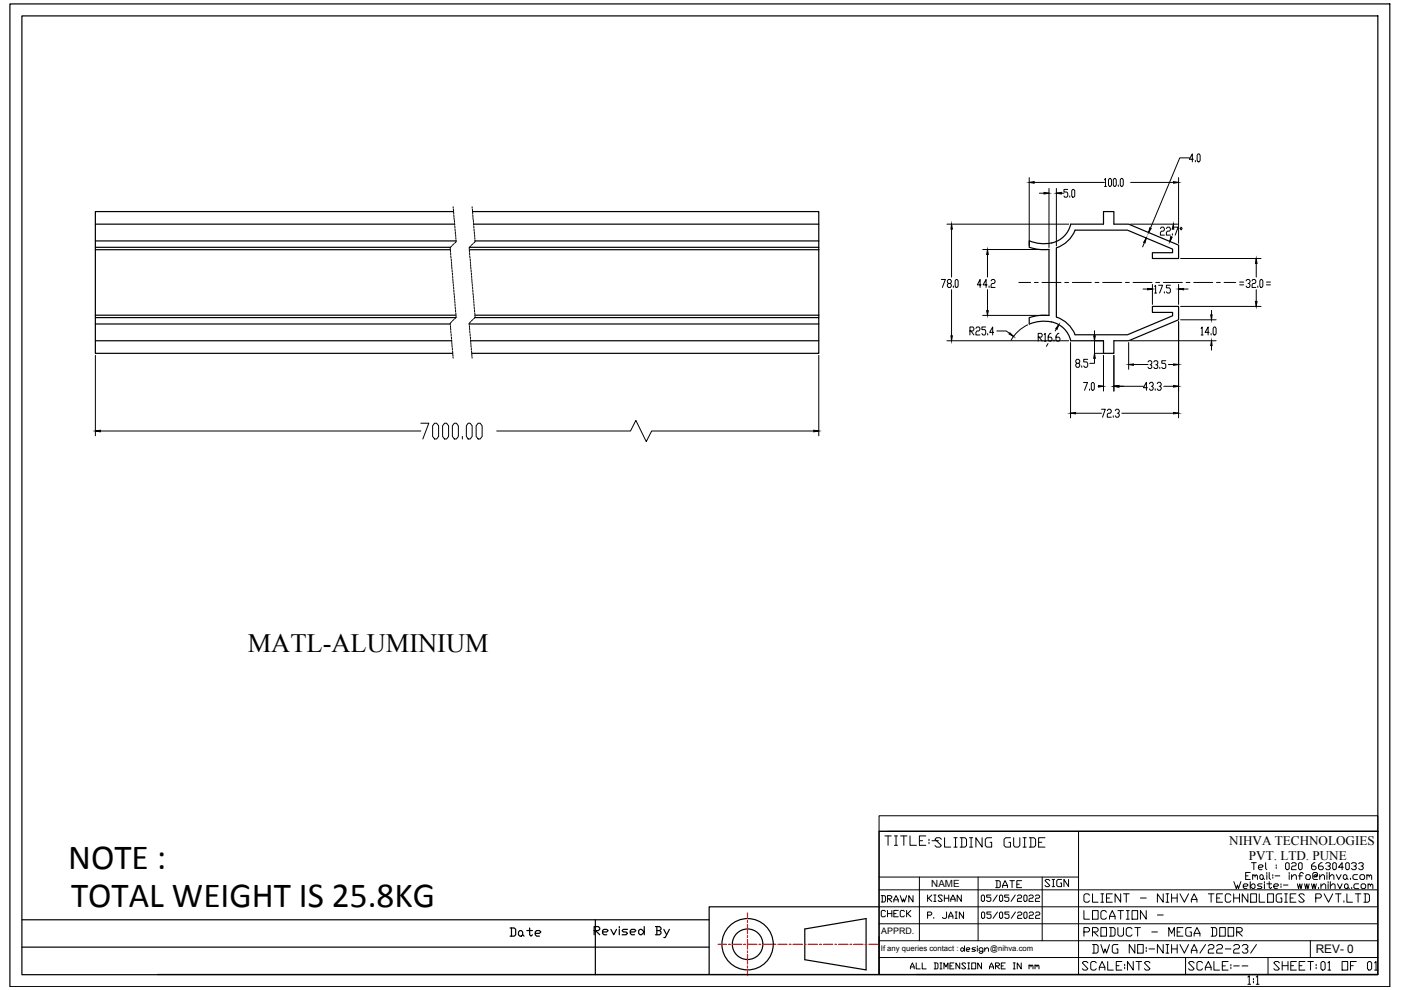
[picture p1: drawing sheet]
<svg xmlns="http://www.w3.org/2000/svg" width="297mm" height="210mm" viewBox="0 0 297 210" stroke-linecap="round" stroke-linejoin="round" font-family="sans-serif">
<!-- layer: 0 -->
<g fill="none" stroke="#000" stroke-width=".25">
<path d="M2.1 .8h292.6v208.4h-292.6zM4.6 3.4h287.5v203.3h-287.5zM20.2 52.9h75.3M20.2 52.9v13.9M95.5 52.4h-75.3v.5M96.2 44.9h-76v2.6M96.4 47.5h-76.2v3.6M96.7 51.1h-76.5v1.3M99.5 52.4h74.1v.5M99.5 52.9h74.1M100.2 44.9h73.4v2.6M100.4 47.5h73.2v3.6"/>
<path d="M100.7 51.1h72.9v1.3M173.6 52.9v14.4M218.2 51.1v1.3M218.3 52.4l1.7 .5h2.4v14h-2.4l-1.7 .5M224 52.6v14.7M227 47.5h7v-2.6h2.2v2.6h3.1l10.6 4.5v2.8h-5.6v-1.2h4.3v-.8l-9.6-4h-11.1a6.3 6.3 0 0 1-3.9 3.7M227 47.5a5.6 5.6 0 0 1-6.8 4.1l-1.9-.5M20.2 66.8v1.9h75.2M20.2 68.7v3.5h75.5M20.2 72.2v2.7h75.8M20.2 66.8h76.5M20.2 67.3h76.4"/>
<path d="M100.7 67.3h72.9v1.4h-74.1M100.7 66.8h72.9M173.6 68.7v3.5h-73.8M173.6 72.2v2.7h-73.6M218.2 67.3v1.4M218.3 68.7a6.7 6.7 0 0 1 7.8 1.5l.7 1.3 .2 .7M224 67.2a6.3 6.3 0 0 1 3.9 3.8h11.1l9.6-4v-.8h-4.3v-1.2h5.6v2.8l-10.6 4.4h-3.1v2.7h-2.2v-2.7h-7M186.4 176.3h105.7v30.3h-105.7zM4.6 195h145.8M126 197.3h.9l.3-.3v-.2l-.3-.3h-.9v1.7M126.2 195v11.7M126.3 197.3l.9 .9"/>
<path d="M127.7 197.6h.9l.3-.3-.3-.3h-.6l-.3 .3v.6l.3 .3h.6M129.5 197l.6 1.2 .6-1.2M131.3 196.5v.3M131.3 197v1.2M133 197h-.8l-.3 .3 .3 .3h.5l.3 .3-.3 .3h-.8M133.6 197.6h.9l.3-.3-.3-.3h-.6l-.3 .3v.6l.3 .3h.6M135.4 197.3l.3-.3h.3l.6 .6-.6 .6h-.3l-.3-.3zM136.6 196.5v1.7M139 196.5h.9l.3 .3v.2l-.3 .3M139.3 197.3h.6l.3 .3v.3l-.3 .3h-.9M139.3 196.5v1.7M140.7 197l.6 1.2"/>
<path d="M141.9 197l-.9 1.8h-.3M170.6 197l13-2.2v10.8l-13-2.1zM186.4 192.3h-36v14.3h-117M4.6 200.8h145.8M150.4 206.6h36M194.3 206.6h97.8"/>
<circle cx="158.5" cy="200.2" r="5.4"/>
<circle cx="158.5" cy="200.2" r="3.2"/>
</g>
<g fill="#000" stroke="#000" stroke-width=".21">
<path d="M218.2 38.7l1.1-.2v.3zM248.8 38.5l1.1 .2-1.1 .1zM201.7 47.5l.2 1.1h-.3zM209.4 52.9l.1 1.1h-.3zM221.3 40.8l1.1 .2-1.1 .1zM224 41l1-.2v.3zM243 50.5l-.2 1-.3-.1zM243.8 48.3l.3 .1-.6 .9zM248.2 50.2l.3 .1-.5 .9zM248.8 47.5l.1 1.1h-.4zM266.3 54.8l.2 1.1h-.3zM201.6 71.2h.3l-.2 1z"/>
<path d="M209.2 65.9h.3l-.1 1zM214.1 70.6l.8 .7-1-.5zM224.5 68.9l-.4 .9-.3-.1zM231.9 71.2h.3l-.1 1zM232.1 74.9l.1 1.1h-.3zM239.3 77.3l1-.1v.3zM243.3 61.2l1 .1-1 .2zM248.8 77.2l1.1 .1-1.1 .2zM249.9 61.3l1-.1v.3zM256.7 66.7h.3l-.1 1.1zM256.9 72.2l.1 1.1h-.3zM266.2 63.9h.3l-.2 1.1z"/>
<path d="M20.2 91.4l1.1-.2v.4zM172.5 91.2l1.1 .2-1.1 .2zM227 87.6l1-.2v.3zM232.9 81.7l1.1 .2-1.1 .2zM236.2 81.9l1-.2v.4zM248.8 81.7l1.1 .2-1.1 .2zM248.8 87.4l1.1 .2-1.1 .1z"/>
</g>
<g fill="none" stroke="#000" stroke-width=".21">
<path d="M218.2 37.7v14.4M218.2 38.7h16M222.4 39.9v12.6M224 39.9v12.2M234.2 38.1l.2-.3v1.7M234.2 39.5h.4M235.2 37.8h.2l.3 .3v1.1l-.3 .3h-.2l-.2-.3v-1.1zM236.2 37.8h.3l.2 .3v1.1l-.2 .3h-.3l-.2-.3v-1.1zM237.1 39.2v.3M237.7 37.8h.2l.3 .3v1.1l-.3 .3h-.2l-.2-.3v-1.1zM239.7 38.7h10.2M249.9 37.7v13.9"/>
<path d="M252.2 33.5h-2.1l-6.6 15.8M253 33.8h-.8l.6-1.2v1.7M253.4 34v.3M254 32.6h.2l.3 .3v1.1l-.3 .3h-.2l-.2-.3v-1.1zM95.5 53.1v.4M95.5 53.7l.1 .4M95.6 54.3v.4M95.7 54.9v.4M95.7 55.5v.4M95.7 56.1l.1 .4M95.8 52.1l-.4 .4 .1 .4M95.8 56.7v.4"/>
<path d="M95.9 57.3v.4M95.9 57.9l.1 .4M96 58.5v.4M96 59.1v.4M96 59.7l.1 .4M96.1 43.8v.3M96.1 44.4l.1 .3M96.2 44.9v.4M96.2 45.5l.1 .5M96.2 51.7l-.3 .3M96.3 46.1v.5M96.3 46.7l.1 .4"/>
<path d="M96.4 47.4v.3M96.4 47.9l.1 .4M96.5 48.5v.5M96.5 49.1v.5M96.6 49.7v.5M96.6 50.4l.1 .3M96.7 51v.3l-.3 .3M99.5 53.1l.1 .4M99.6 53.7v.4M99.6 54.3v.4M99.7 54.9v.4M99.7 55.5l.1 .4"/>
<path d="M99.8 56.1v.4M99.8 52.1l-.3 .4v.4M99.8 56.7l.1 .4M99.9 57.3v.4M99.9 57.9l.1 .4M100 58.5v.4M100 59.1l.1 .4M100.1 59.7v.4M100.1 43.8v.3M100.1 44.4l.1 .3M100.2 44.9v.4M100.2 45.5l.1 .5"/>
<path d="M100.2 51.7l-.3 .3M100.3 46.1v.5M100.4 46.7v.4M100.4 47.4v.3M100.4 47.9l.1 .4M100.5 48.5v.5M100.6 49.1v.5M100.6 49.7l.1 .5M100.7 50.4v.3M100.7 51v.3l-.3 .3M199.6 59.3h.8l-.6 1.6M200.8 47.5h25.8"/>
<path d="M201.7 47.5v11.2M202.7 59.3h.2l.2 .2v1.1l-.2 .3h-.2l-.2-.3v-1.1zM208.4 52.9h13.6M209.4 52.9v5.8M210.1 59.5l.2-.2h.5l.2 .2-.2 .6h-.5l-.2 .3v.5h.9M216 59.9h2.5M219.3 59.9h.8M220.4 41h2M220.9 59.9h4M224 41h1.6M225.7 59.9h.9M226.4 40.2h-.8v.5h.6l.2 .3v.6l-.2 .2h-.5l-.1-.2"/>
<path d="M226.8 41.6v.2M227.4 59.9h4M227.4 40.2h.3l.2 .2v1.2l-.2 .2h-.3l-.2-.2v-1.2zM232.2 59.9h.8M233.8 59.9h4M238.6 59.9h.8M239.7 47.5h10.1M240.2 59.9h4M243 50.5l-.7 1.9M245.1 59.9h.8M246 48.5l.2-.3h.5l.2 .3v.3l-.2 .2h-.5l-.2 .3v.6h.9M246.7 59.9h4"/>
<path d="M247.3 48.5l.2-.3h.4l.2 .3v.3l-.2 .2h-.4l-.2 .3v.6h.8M248.4 50.3l-.3 .9M248.6 49.6v.3M248.8 47.5v.1M249 48.2h.8l-.6 1.7M250.3 54.8h17.1M250.4 48.2l.2 .3-.2 .3-.2-.3zM251.5 59.9h.8M253.1 59.9h4M257.9 59.9h.8M259.5 59.9h2.5M262.8 59.8h.9"/>
<path d="M264.2 59.5l.2-.2h.4l.2 .5-.2 .3h-.2M265.5 59.5l.1-.2h.5l.2 .2-.2 .6h-.5l-.1 .3v.5h.8M266.3 54.8v3.9M267.3 59.3h.2l.2 .2v1.1l-.2 .3h-.2l-.2-.3v-1.1zM268.5 59.8h.9M20.2 75.3v17.1M95.5 69v.5M95.5 69.6l.1 .4M95.6 70.3v.3M95.7 70.9v.3M95.7 71.4v.4M95.7 72l.1 .5"/>
<path d="M95.8 68.2l-.4 .4v.2M95.8 72.6v.5M95.8 73.2l.1 .4M95.9 73.9v.3M96 74.5v.3M96 75v.5M96 75.6l.1 .3M96.1 60.3v.4M96.2 60.9v.4M96.2 61.5l.1 .4M96.2 67.8l-.3 .3M96.3 62.1v.4"/>
<path d="M96.3 62.7v.4M96.4 63.3v.4M96.4 63.9l.1 .4M96.5 64.5v.4M96.5 65.1v.4M96.6 65.7v.4M96.6 66.3l.1 .4M96.7 66.9v.4l-.3 .3M99.5 69l.1 .5M99.6 69.6v.4M99.6 70.3v.3M99.7 70.9v.3"/>
<path d="M99.7 71.4l.1 .4M99.8 72v.5M99.8 68.2l-.3 .4v.2M99.8 72.6l.1 .5M99.9 73.2v.4M99.9 73.9v.3M100 74.5v.3M100 75l.1 .5M100.1 75.6v.3M100.1 60.3v.4M100.2 60.9v.4M100.2 61.5l.1 .4"/>
<path d="M100.2 67.8l-.3 .3M100.3 62.1v.4M100.4 62.7v.4M100.4 63.3v.4M100.4 63.9l.1 .4M100.5 64.5v.4M100.5 65.1l.1 .4M100.6 65.7v.4M100.7 66.3v.4M100.7 66.9v.4l-.3 .3M173.6 75.3v17.1M200.8 72.2h25.8"/>
<path d="M201.1 60.1l-.2-.3 .2-.5h.4l.2 .2-.2 .6h-.4l-.2 .3 .2 .5h.4l.2-.3-.2-.5M201.7 61.4v10.8M202.1 60.6v.3M205.6 70.2h.7l.2-.3-.2-.6h-.7v1.7M205.9 70.2l.6 .8M206.9 69.6l.2-.3h.4l.3 .3-.3 .6h-.4l-.2 .3v.5h.9M208 60.4h-.8l.6-1.1v1.6M208.4 66.9h13.6M209 69.3h-.8v.6h.6l.2 .3v.5l-.2 .3h-.4l-.2-.3M209.3 60.4h-.9l.7-1.1v1.6M209.4 61.4v5.5M209.4 70.7v.3"/>
<path d="M209.7 60.6v.3M210.7 70.5h-.9l.7-1.2v1.7M211.4 70.2h1.9l1.6 1.1M217.9 68.9l-1.8 1.1-.9 1-.8 1.1M220.1 71.5h.7l.2-.3v-.3l-.2-.2h-.7v1.6M220.3 71.5l.7 .8M221.4 70.9l.2-.2v1.6M221.4 72.3h.4M222.2 72.8l-.3 .6M222.8 70.7h-.2l-.4 .5v.9l.2 .2h.4l.2-.2v-.3l-.2-.3h-.6M223.5 72.1v.2M224.5 68.9l-.8 1.3"/>
<path d="M224.5 70.7h-.2l-.4 .5v.9l.2 .2h.4l.2-.2-.2-.6h-.6M227 72.6v16M228.3 77l-.2-.3 .2-.5h.4l.2 .3-.2 .5h-.4l-.2 .3 .2 .6h.4l.2-.3v-.3l-.2-.3M229.3 77.6v.3M230.6 76.2h-.8v.5h.6l.2 .3v.6l-.2 .3h-.4l-.2-.3M232.1 76v1h-1.1M232.1 70.1v1.1M233.9 72.2h-1.8v2.7h1.8M234 75.3v7.6M236.2 75.3v7.6M239.3 72.6v5.7M239.3 77.3h4.1"/>
<path d="M239.7 72.2h18.1M242.3 61.3h2M243.4 76.7l.2-.2h.4l.2 .2v.3l-.4 .3M244 77.3l.2 .3v.3l-.2 .2h-.4l-.2-.2M244.3 60.3v4.2M244.6 76.7l.2-.2h.5l.2 .2-.2 .6h-.2M244.8 60.7l.2-.2v1.6M244.8 62.1h.4M245.3 77.3l.2 .3v.3l-.2 .2h-.5l-.2-.2M245.6 60.5h.9l-.6 1.6M245.9 77.9v.2M246.9 61.9v.2"/>
<path d="M247.2 76.5h-.9v.5h.7l.2 .3v.6l-.2 .2h-.5l-.2-.2M247.7 77.3h2.2M248.1 60.5h-.8v.5h.6l.2 .3v.6l-.2 .2h-.4l-.2-.2M249.9 60.3v4.2M249.9 68.2v20.4M249.9 61.3h2M250.3 65h17.1M250.3 67.8h7.5M254.7 69.6l.2-.3v1.7M254.7 71h.4M256.4 70.5h-.9l.6-1.2v1.7M256.8 70.7v.3"/>
<path d="M256.9 65.8v2M256.9 72.2v2M257.4 69.3h.2l.2 .3v1.1l-.2 .3h-.2l-.2-.3v-1.1zM262.8 60.4h.9M264.8 60.1l.2 .3-.2 .5h-.4l-.2-.3M266.3 61.4v3.6M266.7 60.6v.3M268.5 60.4h.9M20.2 91.4h69M89.2 89.7h1.7l-1.3 3.4M92.1 89.7h.5l.4 .6v2.2l-.4 .6h-.5l-.4-.6v-2.2zM94.3 89.7h.4l.4 .6v2.2l-.4 .6h-.4l-.5-.6v-2.2z"/>
<path d="M96.3 89.7h.5l.4 .6v2.2l-.4 .6h-.5l-.4-.6v-2.2zM98 92.5v.6M99.3 89.7h.4l.4 .6v2.2l-.4 .6h-.4l-.4-.6v-2.2zM101.4 89.7h.4l.4 .6v2.2l-.4 .6h-.4l-.4-.6v-2.2zM105.3 91.4h28.4l1.1-2.3 2.2 4.5 1.2-2.2h35.4M227 87.6h6.5M229.7 81.1h.9l-.7 1.6M231 82.5v.2M231.6 81.1h.2l.2 .3v1.1l-.2 .2h-.2l-.2-.2v-1.1zM232.8 81.9h1.2M233.5 86.8h.8l-.5 1.7M234.8 87.1l.2-.3h.4l.2 .3-.2 .5h-.4l-.2 .3v.6h.8"/>
<path d="M236 88.2v.3M236.2 81.9h6.2M236.5 87.1l.2-.3h.4l.2 .5-.2 .3h-.2M237.1 87.6l.2 .3-.2 .6h-.4l-.2-.3M237.9 87.6h12M243.3 82.2h-.9l.7-1.1v1.6M243.7 81.4l.2-.3h.4l.2 .5-.4 .3M244.3 81.9l.2 .3-.2 .5h-.4l-.2-.2M244.9 82.5v.2M245.3 81.4l.3-.3h.4l.2 .5-.2 .3h-.2M246 81.9l.2 .3-.2 .5h-.4l-.3-.2M246.7 81.9h3.2"/>
<path d="M186.4 173h105.7v3.3h-105.7zM186.4 176.3v30.3M188.2 176.3h103.9M228.7 176.3v30.3M186.4 199.5h105.7M186.4 195.9h105.7M186.4 192.3h105.7M186.4 188.7h105.7M186.4 186h42.3M194.9 186v13.5M196.7 194h.6l.3-.2v-.2l-.3-.2h-.6v1.3M196.7 189.8v1.3"/>
<path d="M196.9 190.4l.7 .7M197.6 189.8l-.7 .6h-.2M198 189.8h.4M198 191.1h.4M198 194.5v.2M198.2 189.8v1.3M199.8 190l-.2-.2h-.5l-.2 .2 .9 .9-.2 .2h-.5l-.2-.2M200.2 189.8v1.3M200.2 190.4h1M200.7 193.4v1.1l-.2 .2h-.5l-.2-.2M201.2 194.7v-.4l.4-.9 .4 .9v.4M201.2 189.8v1.3"/>
<path d="M201.2 194.3h.8M201.6 191.1v-.4l.4-.9 .5 .9v.4M201.6 190.7h.9M202.5 193.4h.4M202.5 194.7h.4M202.7 193.4v1.3M203.8 189.8v1.3l-.9-1.3v1.3M204.3 193.4v1.3l-.9-1.3v1.3M207.4 186v13.5M208.1 190l.2-.2 .4 .2v.9l-.2 .2-.4-.2zM210.1 189.8h-.9v.4h.7l.2 .2v.5l-.2 .2h-.5l-.2-.2M211.4 189.8l-.8 1.3"/>
<path d="M211.9 190l.2-.2 .5 .2v.9l-.3 .2-.4-.2zM213.9 189.8h-.9v.4h.7l.2 .2v.5l-.2 .2h-.5l-.2-.2M215.3 189.8l-.9 1.3M215.7 190l.2-.2h.5l.2 .2-.2 .4h-.5l-.2 .3v.4h.9M217.1 190l.2-.2 .4 .2v.9l-.2 .2-.4-.2zM218.2 190l.2-.2h.4l.3 .2-.3 .4h-.4l-.2 .3v.4h.9M219.5 190l.2-.2h.5l.2 .2-.2 .4h-.5l-.2 .3v.4h.9M221 186v13.5M261.6 186.9l.5 1.5 .3-.8 .2 .8 .5-1.5M264.1 185.7h.5M265.1 185h-1v1.5h1M265.1 186.9v1.5"/>
<path d="M265.3 182.9h1M265.6 185.7l.2-.3 .3 .3v.3M265.6 185.4v1.1M265.8 182.9v1.5M266.1 185.7l.2-.3 .3 .3v.8M266.8 183.9h.8l.2-.3-.2-.2h-.5l-.3 .2v.5l.3 .3h.5M267.1 185.7l.3-.3 .4 .3v.5l-.2 .3-.5-.3zM267.8 186.2l.3 .3M268.1 186.9v.3M268.3 182.9v1.2l.3 .3M268.6 185v.2M268.6 185.4v1.1"/>
<path d="M269.1 185v1.2l.3 .3M269.1 186.9v1.3l.3 .2 .2-.2M269.9 185.4v.3M269.9 186v.2M270.3 185.7h1M270.6 183.4v.2M270.6 183.9v.2M272.6 183.1l.2-.2 .5 .2v1l-.2 .3h-.3l-.2-.3zM273.3 185v.2M273.3 185.4v1.1M273.8 183.1l.3-.2h.5l.2 .2v.3l-.2 .2h-.5l-.3 .3v.5h1M273.8 186l.5-.6h.3l.3 .3v.8"/>
<path d="M273.8 185.4v1.1M275.3 183.1l.3-.2 .5 .2v1l-.3 .3h-.2l-.3-.3zM275.3 185.7h.8M276.3 185.2l-.2-.2h-.3l-.2 .2v1.3M277.1 185.4h.5l.2 .3v.5l-.2 .3h-.5l-.3-.3v-.5zM277.8 199.5v3.5M278.8 182.9h-.2l-.5 .5v.7l.2 .3h.5l.2-.3v-.2l-.2-.3h-.7M279.1 185.7l-.3 .3h-.2v-.3l.2-.3h.3v.6l.2-.3v-.5l-.2-.2h-.5l-.3 .2v1l.3 .3h.7M279.8 186l.5-.6h.3l.2 .3v.8M279.8 185.4v1.1M280.3 182.9h-.2l-.5 .5v.7l.2 .3h.5l.3-.3v-.2l-.3-.3h-.7M281.1 183.1l.2-.2h.5l.3 .2v.3l-.3 .2h-.3"/>
<path d="M281.3 185v.2M281.3 185.4v1.1M281.6 186.9v.3M281.8 183.6l.3 .3v.2l-.3 .3h-.5l-.2-.3M281.8 186l.5-.6h.3l.2 .3v.8M281.8 185v1.5M282.1 186.9v1.5M282.6 183.1l.2-.2 .5 .2v1l-.2 .3h-.3l-.2-.3zM283.3 185.4l.5 1.1 .5-1.1M284.8 183.9h-1l.8-1v1.5M284.8 185.7l.3-.3h.2l.3 .3v.5l-.3 .3h-.2l-.3-.3zM285.3 183.1l.3-.2 .5 .2v1l-.3 .3h-.2l-.3-.3z"/>
<path d="M285.6 186.2l.2 .3M286.3 186.2v.3M286.5 183.1l.3-.2h.5l.3 .2v.3l-.3 .2h-.3M287.3 183.6l.3 .3v.2l-.3 .3h-.5l-.3-.3M287.8 185.4h-.7l-.3 .3v.5l.3 .3h.7M288.1 183.1l.2-.2h.5l.2 .2v.3l-.4 .2M288.6 185.4h.5l.2 .3v.5l-.2 .3h-.5l-.3-.3v-.5zM288.8 183.6l.2 .3v.2l-.2 .3h-.5l-.2-.3M289.8 185.7l.3-.3 .2 .3v.3M289.8 185.4v1.1M290.3 185.7l.3-.3 .2 .3v.8M186.4 203h105.7"/>
<path d="M193 205.4v-.4l.4-.8 .4 .8v.4M193 205h.8M194.3 204.2v1.2h.8M195.5 204.2v1.2h.9M198.1 204.2h.6l.2 .2v.8l-.2 .2h-.6M198.3 204.2v1.2M199.3 204.2h.4M199.3 205.4h.4M199.5 204.2v1.2M200.1 205.4v-1.2l.5 .8 .4-.8v1.2M201.4 204.8h.4M202.3 204.2h-.9v1.2h.9"/>
<path d="M203.5 204.2v1.2l-.8-1.2v1.2M203.7 201.2l.4-.3 .4 .4-.6 .4-.2-.2zM204.5 200.6v1.1M204.8 204.4l-.3-.2h-.4l-.2 .2 .9 .8-.3 .2h-.4l-.2-.2M204.9 201.3h.6l.1-.1-.1-.3h-.5l-.1 .3v.3l.1 .2h.5M205.2 204.2h.4M205.2 205.4h.4M205.4 204.2v1.2M206 204.2h.9v1.2h-.9zM206.8 200.9h-.6l-.1 .3 .7 .3-.2 .2h-.5M207.2 200.6v.1M207.2 200.9v.8"/>
<path d="M208.1 204.2v1.2l-.8-1.2v1.2M208.4 201.7h-.6l-.2-.2v-.3l.2-.3h.4l.2 .3v.7l-.2 .2h-.4l-.2-.2M208.8 201.3l.4-.4h.2l.2 .3v.5M208.8 200.9v.8M209.8 205.4v-.4l.4-.8 .4 .8v.4M209.8 205h.8M211.1 204.8h.6l.2-.4-.2-.2h-.6v1.2M211.3 204.8l.6 .6M212.3 204.8h.4M213.1 204.2h-.8v1.2h.8M214.8 204.2h.5M214.8 205.4h.5"/>
<path d="M215 204.2v1.2M216.5 204.2v1.2l-.8-1.2v1.2M218.2 204.8l.2-.2 .2 .4M218.2 204.6v.8M218.6 204.8l.2-.2 .2 .2v.6M219.4 204.8l.3-.2 .2 .4M219.4 204.6v.8M219.9 204.8l.2-.2 .2 .2v.6M230.7 204.2l-.3-.3h-.6l-.3 .3 1.2 1.2-.3 .3h-.6l-.3-.3M232.4 204.2l-.3-.3h-.6l-.2 .3v1.2l.2 .3h.6l.3-.3M233.1 205.7v-.6l.6-1.2 .6 1.2v.6M233.1 205.1h1.2"/>
<path d="M234.9 203.9v1.8h1.1M251.4 203v3.6M253.2 204.2l-.3-.3h-.6l-.3 .3 1.2 1.2-.3 .3h-.6l-.3-.3M255 204.2l-.3-.3h-.6l-.3 .3v1.2l.3 .3h.6l.3-.3M255.6 205.7v-.6l.6-1.2 .6 1.2v.6M255.6 205.1h1.2M257.4 203.9v1.8h1.2M260.4 203.9h-1.2v1.8h1.2M261 205.1v.3M264.6 207.2l.3-.3v1.8M264.6 208.7h.6M265.8 207.5v.3"/>
<path d="M265.8 208.1v.3M266.3 207.2l.3-.3v1.8M266.3 208.7h.6M268.8 203v3.6M271.3 204.2l-.3-.3h-.6l-.3 .3 1.2 1.2-.3 .3h-.6l-.3-.3M271.9 203.9v1.8M271.9 204.8h1.2M273.1 203.9v1.8M273.7 204.8h.6M274.9 203.9h-1.2v1.8h1.2M275.4 204.8h.6M276.7 203.9h-1.3v1.8h1.3"/>
<path d="M277.3 203.9h1.2M277.9 203.9v1.8M279 204.5v.3M279 205.1v.3M280.1 204.2l.3-.3h.3l.3 .3v1.2l-.3 .3h-.3l-.3-.3zM281.5 204.2l.3-.3v1.8M281.5 205.7h.6M284.6 203.9h1.1v1.8h-1.1zM286.3 204.8h.6M287.6 203.9h-1.3v1.8M289.9 204.2l.3-.3h.3l.3 .3v1.2l-.3 .3h-.3l-.3-.3zM291.5 204.2l.2-.3v1.8"/>
<path d="M291.5 205.7h.5"/>
</g>
<g fill="none" stroke="#f00" stroke-width=".25">
<path d="M158.5 193.6v1.2M158.5 195.2v.4M158.5 196v2M158.5 198.4v.4M158.5 199.2v2M152.3 200.2h1.7M154.5 200.2h.3M155.3 200.2h2M157.7 200.2h.4M158.5 200.2h2M158.5 201.6v.4M158.5 202.4v2"/>
<path d="M158.5 204.8v.4M158.5 205.6v1.3M160.9 200.2h.4M161.7 200.2h2M164.1 200.2h.4M164.9 200.2h2M167.3 200.2h.4M168.1 200.2h2M170.5 200.2h.4M171.4 200.2h1.9M173.8 200.2h.3M174.6 200.2h2"/>
<path d="M177 200.2h.4M177.8 200.2h2M180.2 200.2h.4M181 200.2h2M183.4 200.2h.4M184.2 200.2h1.8"/>
</g>
<g font-size="7.5">
<text x="14.5" y="184.3">NOTE :</text>
<text x="15.1" y="192.2">TOTAL WEIGHT IS 25.8KG</text>
</g>
<text font-size="5.6" x="52.5" y="138.3">MATL-ALUMINIUM</text>
<g font-size="5.3">
<text x="186.3" y="180.6">TITLE:-</text>
<text x="196.8" y="181">SLIDING GUIDE</text>
<text x="237.8" y="207.1">NTS</text>
</g>
<g font-size="4.9">
<text x="228.6" y="196.1">LOCATION -</text>
<text x="228.6" y="192.6">CLIENT - NIHVA TECHNOLOGIES PVT.LTD</text>
<text x="106.9" y="199.7">Date</text>
<text x="228.6" y="199.7">PRODUCT - MEGA DOOR</text>
<text x="230.4" y="203.2">DWG NO:-NIHVA/22-23/</text>
</g>
<g font-size="4.4">
<text x="209.9" y="189.4">DATE</text>
<text x="220.5" y="189.1">SIGN</text>
<text x="185.6" y="192.6">DRAWN</text>
</g>
<g font-size="4">
<text x="185.6" y="195.4">CHECK</text>
<text x="206.7" y="195.8">05/05/2022</text>
</g>
<g font-size="2.8">
<text x="260.6" y="179.1">NIHVA TECHNOLOGIES</text>
<text x="264.8" y="182.3">PVT. LTD. PUNE</text>
</g>
<text font-size="2.5" x="279" y="202.1">REV- 0</text>
<text font-size="2.1" x="197.4" y="188.1">NAME</text>
<text font-size="1.9" x="186.8" y="198">APPRD.</text>
<g font-size="1.6">
<text x="186.8" y="201.7">If any queries contact :</text>
<text x="210" y="201.7">@nihva.com</text>
</g>
</svg>
